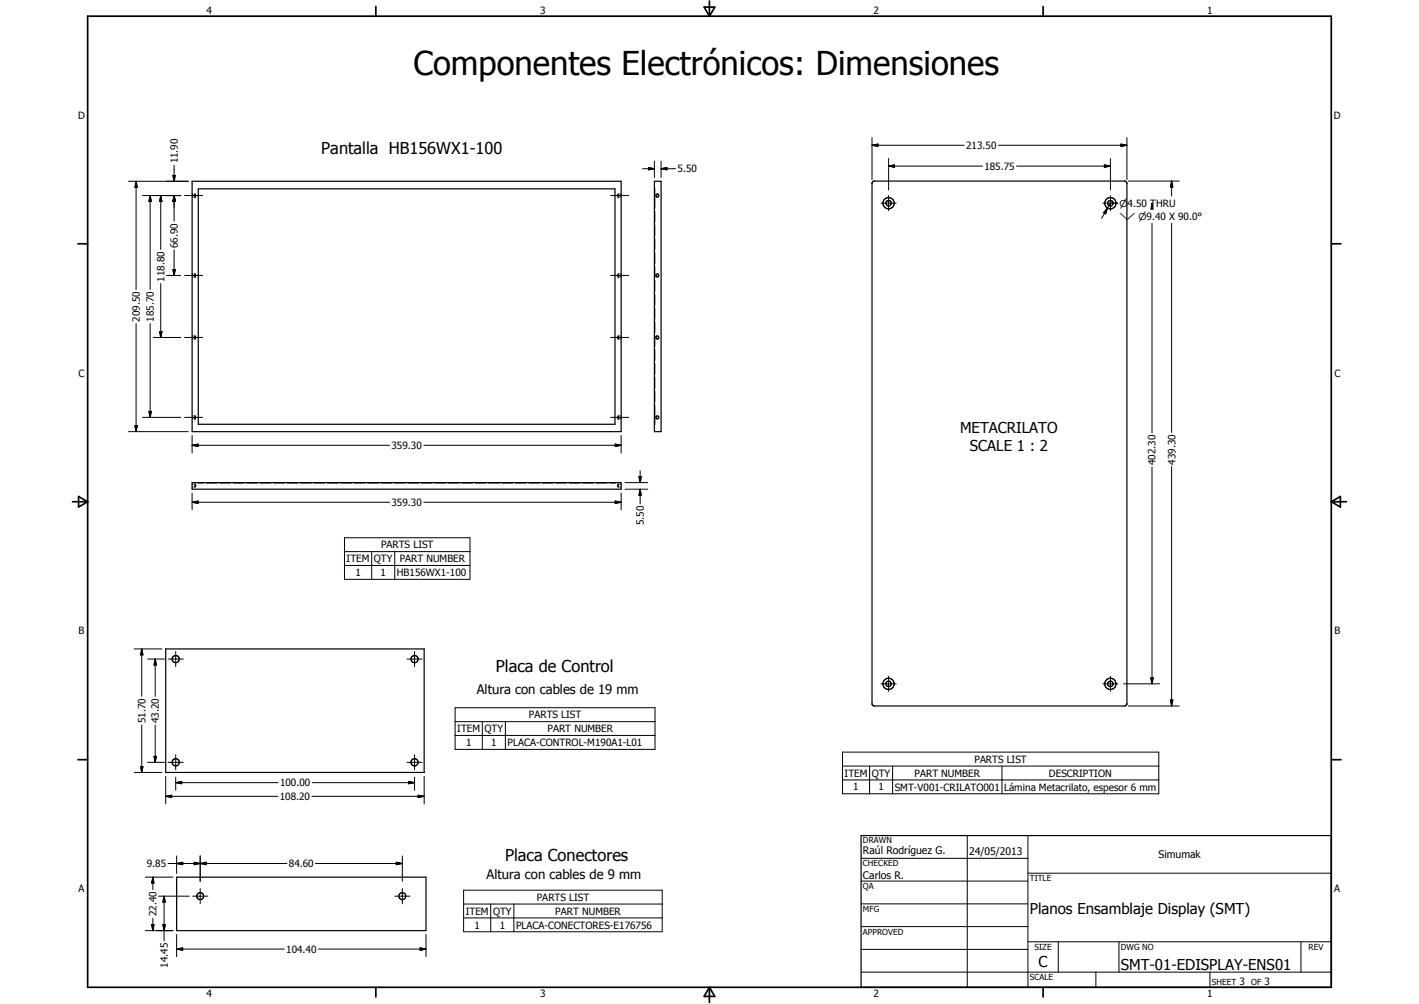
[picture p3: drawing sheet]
<svg xmlns="http://www.w3.org/2000/svg" width="594mm" height="420mm" viewBox="0 0 594 420" stroke-linecap="round" stroke-linejoin="round" font-family="sans-serif">
<g fill="none" stroke="#000" stroke-width=".42">
<path d="M365.1 57.6v17.6M471.8 57.6v17.6M53.8 75.9h25M57 75.9l.5 2.5h-1zM57 75.9v45.2M72.4 73.4h1l-.5 2.5zM72.9 69.2v6.7M269 70.6h5M271.5 70.1l2.5 .5-2.5 .5zM274 79l.1 2.4M274 67.4v6.9M276.8 70.6l2.4-.5v1z"/>
<path d="M276.8 70.6h6.1M276.8 67.4v6.9M365.1 60.8l2.5-.5v1zM365.1 60.8h38.6M372 69.5l2.5-.5v1zM372 66.3v13.2M372 69.5h39.3M418 60.8h53.8M425.6 69.5h39.3M462.4 69l2.5 .5-2.5 .5zM464.9 66.3v13.2M469.3 60.3l2.5 .5-2.5 .5z"/>
<path d="M472.4 75.8h21.3M490.5 75.8l.5 2.5h-1zM490.5 75.8v6.2M59.7 81.8h15.9M62.9 81.8l.5 2.5h-1zM62.9 81.8v39.3M67.3 81.8l.5 2.5h-1zM67.3 81.8v22.6M72.9 81.8l.5 2.5h-1zM72.9 81.8v10.7M77.3 81.8h7.5M80.4 82.4h.4"/>
<path d="M80.4 81.2h.4M81.3 82.4h.4M81.3 81.2h.4M81.7 81.2v.5M81.7 82v.4M81.7 81.2l.1 .2M81.8 82.2l-.1 .2M81.9 81.7v.3M255.6 81.8h7.6M258.6 81.7v.3M258.7 82.2l.1 .2M258.8 82.4h.4"/>
<path d="M258.8 81.2h.4M258.8 81.2v.5M258.8 82v.4M258.8 81.2l-.1 .2M259.6 82.4h.4M259.6 81.2h.4M274.1 82.5v4.7M274.1 88.3v4.7M274.1 94.1v4.7M274.1 99.9v4.7M368.8 85h6.4M372 81.8v6.4"/>
<path d="M461.7 85h6.4M463.7 87.1l-.8 2.4-.9-.5zM463.7 87.1l-2.5 4.3M464.9 85l-1.2 2.1M464.9 81.8v6.4M482.3 85l.5 2.5h-1zM482.3 93.5v87.6M490.5 93.5v87.5M67.3 118.7v22.5M69.7 115.3h5.9M72.4 112.8h1l-.5 2.5zM72.9 104.6v10.7"/>
<path d="M77.3 115.3h7.5M80.4 115.9h.4M80.4 114.7h.4M81.3 115.9h.4M81.3 114.7h.4M81.7 114.7v.4M81.7 115.5v.4M81.7 114.7l.1 .2M81.8 115.7l-.1 .2M81.9 115.1v.4M255.6 115.3h7.6M258.6 115.1v.4"/>
<path d="M258.7 115.7l.1 .2M258.8 115.9h.4M258.8 114.7h.4M258.8 114.7v.4M258.8 115.5v.4M258.8 114.7l-.1 .2M259.6 115.9h.4M259.6 114.7h.4M274.1 105.7v4.7M274.1 111.5v4.6M274.1 117.3v4.6M57 135.4v45.2"/>
<path d="M62.9 135.4v39.3M66.8 138.7h1l-.5 2.5zM274.1 123.1v4.6M274.1 128.9v4.6M274.1 134.7v4.6M64.1 141.2h11.5M77.3 141.2h7.5M80.4 141.9h.4M80.4 140.6h.4M81.3 141.9h.4M81.3 140.6h.4M81.7 140.6v.4"/>
<path d="M81.7 141.4v.5M81.7 140.6l.1 .2M81.8 141.6l-.1 .3M81.9 141v.4M255.6 141.2h7.6M258.6 141v.4M258.7 141.6l.1 .3M258.8 141.9h.4M258.8 140.6h.4M258.8 140.6v.4M258.8 141.4v.5M258.8 140.6l-.1 .2"/>
<path d="M259.6 141.9h.4M259.6 140.6h.4M274.1 140.5v4.6M274.1 146.3v4.6M274.1 152.1v4.6M274.1 157.9v4.6M56.5 178.1h1l-.5 2.5zM59.7 174.7h15.9M62.4 172.2h1l-.5 2.5zM77.3 174.7h7.5M80.4 175.3h.4M80.4 174.1h.4"/>
<path d="M81.3 175.3h.4M81.3 174.1h.4M81.7 174.1v.4M81.7 174.9v.4M81.7 174.1l.1 .2M81.8 175.1l-.1 .2M81.9 174.5v.4M255.6 174.7h7.6M258.6 174.5v.4M258.7 175.1l.1 .2M258.8 175.3h.4M258.8 174.1h.4"/>
<path d="M258.8 174.1v.4M258.8 174.9v.4M258.8 174.1l-.1 .2M259.6 175.3h.4M259.6 174.1h.4M274.1 175.2l-.1 2.3M274.1 163.6v4.7M274.1 169.4v4.6M53.8 180.6h25M80.4 186.4l2.5-.6v1.1zM80.4 186.4h82.7M80.4 182.2v7.3"/>
<path d="M177.4 186.4h82.6M257.5 185.8l2.5 .6-2.5 .5zM260 182.2v7.3M267.5 199.5h1l-.5 2.5zM268 197v5M482.3 195.5v90.7M490.5 195.2v100.2M80.4 210.2l2.5-.5v1zM80.4 203.8h.4M80.4 202.6h.4M80.4 206.3v7.1M80.4 210.2h82.7"/>
<path d="M81.3 203.8h.4M81.3 202.6h.4M81.7 202.6v.4M81.7 203.4v.4M81.7 202.6l.1 .2M81.8 203.6l-.1 .2M81.9 203v.4M83 202l2.3 .1M86.4 202.1h4.5M92 202.1h4.5M97.7 202.1h4.4M103.3 202.1h4.5"/>
<path d="M108.9 202.1h4.5M114.5 202.1h4.5M120.2 202.1h4.5M125.8 202.1h4.5M131.4 202.1h4.5M137 202.1h4.6M142.7 202.1h4.5M148.3 202.1h4.5M153.9 202.1h4.5M159.5 202.1h4.6M165.2 202.1h4.5M170.8 202.1h4.5"/>
<path d="M176.4 202.1h4.5M177.4 210.2h82.6M182.1 202.1h4.5M187.7 202.1h4.5M193.3 202.1h4.5M198.9 202.1h4.5M204.5 202.1h4.6M210.2 202.1h4.5M215.8 202.1h4.5M221.4 202.1h4.6M227.1 202.1h4.5M232.7 202.1h4.5"/>
<path d="M238.3 202.1h4.5M244 202.1h4.4M249.6 202.1h4.5M257.5 202l-2.3 .1M257.5 209.7l2.5 .5-2.5 .5zM258.6 203v.4M258.7 203.6l.1 .2M258.8 202.6v.4M258.8 203.4v.4M258.8 203.8h.4M258.8 202.6h.4M258.8 202.6l-.1 .2"/>
<path d="M259.6 203.8h.4M259.6 202.6h.4M260 206.3v7.1M261.7 202h9.5M261.7 204.7h9.5M268 204.7l.5 2.6h-1zM268 204.7v6.2M144.2 225h52.6v17.4h-52.6zM144.2 230.8h52.6M144.2 236.6h52.6M155.6 230.8v11.6M165.3 230.8v11.6"/>
<path d="M56.2 271.6h11.6M59.3 271.6l.6 2.5h-1.1zM59.3 271.6v19.8M61.8 275.8h7.1M65 275.8l.5 2.5h-1zM65 275.8v15.6M70.4 275.8h6.3M73.6 272.6v6.4M170.4 275.8h6.3M173.6 272.6v6.4M190.5 296.2h83.7v17.4h-83.7zM368.8 286.2h6.4"/>
<path d="M372 283v6.3M461.7 286.2h6.4M464.9 283v6.3M470.4 286.2h15.1M472.4 295.4h21.3M481.8 283.7h1l-.5 2.5zM490 292.9h1l-.5 2.5zM59.3 303.4v19.9M61.8 319h7.1M64.5 316.5h1l-.5 2.5zM65 303.4v15.6M70.4 319h6.3"/>
<path d="M73.6 315.8v6.4M170.4 319h6.3M173.6 315.8v6.4M190.5 302h83.7M190.5 307.8h83.7M201.9 302v11.6M211.6 302v11.6M352.7 314.7h132.4v17.5h-132.4zM56.2 323.3h11.6M58.8 320.8h1.1l-.6 2.5zM69.4 333.2l2.5-.4v1zM69.4 333.2h46.9"/>
<path d="M69.4 324.9v11.5M73.6 327.5l2.5-.5v1zM73.6 325.3v5.4M73.6 327.5h42.8M130.6 333.2h47M130.7 327.5h42.9M171.1 327l2.5 .5-2.5 .5zM173.6 325.3v5.4M175 332.8l2.6 .4-2.6 .6zM177.6 324.9v11.5M352.7 320.6h132.4M352.7 326.4h132.4"/>
<path d="M364.1 320.6v11.6M373.7 320.6v11.6M419.5 320.6v11.6M73.9 358.2v7.3M83.8 358.2v10.6M168.4 358.2v10.6M360.5 359.2h69.9M405 349.7v63.5M430.4 349.7v63.5M60.8 367.1h11.6M64 367.1l.5 2.5h-1zM64 367.1v5.2"/>
<path d="M66.4 375h12.8M68.7 375l.5 2.5h-1zM68.7 375v18.7M70.4 361.4h49.7M73.9 361.4l2.6-.6v1.1zM80.6 375h6.4M81.3 360.8l2.5 .6-2.5 .5zM83.8 361.4l2.6-.6v1.1zM83.8 371.9v6.3M132.1 361.4h36.3M165.3 375h6.3M165.9 360.8l2.5 .6-2.5 .5z"/>
<path d="M168.4 371.9v6.3M194.1 372.5h83.1v17.4h-83.1zM194.1 378.3h83.1M205.4 378.3v11.6M215.1 378.3v11.6M360.5 368.7h69.9M360.5 378.2h69.9M430.4 365.4h127M60.8 389.5h11.6M63.5 387h1l-.5 2.5zM64 384.3v5.2M68.2 387h1l-.5 2.5z"/>
<path d="M73.9 397.2l2.6-.5v1zM73.9 397.2h45.1M73.9 391.1v9.2M133.3 397.2h45M175.9 396.7l2.4 .5-2.4 .5zM178.3 391.1v9.2M194.1 384.1h83.1M360.5 387.8h69.9M360.5 397.3h69.9M430.4 394.1h127M443.1 394.1v12.7M468.5 394.1v12.7"/>
<path d="M544.7 394.1v12.7M360.5 406.8h196.9M458.8 406.8v6.4M506.6 406.8v6.4"/>
</g>
<g fill="#000">
<circle cx="81.7" cy="82.4" r=".18"/>
<circle cx="258.8" cy="82.4" r=".18"/>
<circle cx="81.7" cy="115.9" r=".18"/>
<circle cx="258.8" cy="115.9" r=".18"/>
<circle cx="81.7" cy="140.6" r=".18"/>
<circle cx="258.8" cy="140.6" r=".18"/>
<circle cx="81.7" cy="175.3" r=".18"/>
<circle cx="258.8" cy="175.3" r=".18"/>
<circle cx="81.7" cy="202.6" r=".18"/>
<circle cx="258.8" cy="202.6" r=".18"/>
</g>
<g fill="none" stroke="#000" stroke-width=".51">
<path d="M80.4 75.9h179.6v104.7h-179.6zM83 79h174.5v98.5h-174.5zM274 75.9h2.8v104.7h-2.8zM365.5 76l.6-.2h104.7l.9 .6 .1 218.2-.6 .7-105.1 .1-.9-.5-.1-218.3zM274.7 114.9a.59 .59 0 0 1 1 .1 .59 .59 0 0 1-.3 .9l-.8-.4zM80.4 202h179.6v2.7h-179.6zM69.4 271.6h108.2v51.7h-108.2zM360.5 349.7h196.9v63.5h-196.9zM73.9 367.1h104.4v22.4h-104.4z"/>
<circle cx="275.2" cy="81.9" r=".6"/>
<circle cx="372" cy="85" r="1.13"/>
<circle cx="372" cy="85" r="2.36"/>
<circle cx="464.9" cy="85" r="1.14"/>
<circle cx="464.9" cy="85" r="2.35"/>
<circle cx="275.2" cy="141.2" r=".6"/>
<circle cx="275.2" cy="174.7" r=".6"/>
<circle cx="73.6" cy="275.8" r="1.51"/>
<circle cx="173.6" cy="275.8" r="1.51"/>
<circle cx="372" cy="286.2" r="1.13"/>
<circle cx="372" cy="286.2" r="2.37"/>
<circle cx="464.9" cy="286.2" r="2.37"/>
<circle cx="464.9" cy="286.2" r="1.12"/>
<circle cx="73.6" cy="319" r="1.5"/>
<circle cx="173.6" cy="319" r="1.51"/>
<circle cx="83.8" cy="375" r="1.45"/>
<circle cx="168.4" cy="375" r="1.45"/>
</g>
<g fill="none" stroke="#000" stroke-width=".71">
<path d="M36.7 6.8h520.7v406.4h-520.7zM157.3 2.7v4.1M294.8 3h4.4l-2.2 3.8zM297 .4v6.4M436.7 2.7v4.1M32.6 102h4.1M557.4 102h4M30.3 210h6.4M32.9 207.8l3.8 2.2-3.8 2.2zM557.4 210h6.3M557.4 210l3.8-2.2v4.4zM32.6 317.9h4.1"/>
<path d="M557.4 317.9h4M157.3 413.2v4M297 413.2v6.3M297 413.2l2.2 3.8h-4.4zM436.7 413.2v4"/>
</g>
<g fill="#000">
<path d="M57 75.9l.5 2.5h-1zM72.4 73.4h1l-.5 2.5zM271.5 70.1l2.5 .5-2.5 .5zM276.8 70.6l2.4-.5v1zM365.1 60.8l2.5-.5v1zM372 69.5l2.5-.5v1zM462.4 69l2.5 .5-2.5 .5zM469.3 60.3l2.5 .5-2.5 .5zM490.5 75.8l.5 2.5h-1zM62.9 81.8l.5 2.5h-1zM67.3 81.8l.5 2.5h-1zM72.9 81.8l.5 2.5h-1z"/>
<path d="M463.7 87.1l-.8 2.4-.9-.5zM482.3 85l.5 2.5h-1zM72.4 112.8h1l-.5 2.5zM66.8 138.7h1l-.5 2.5zM56.5 178.1h1l-.5 2.5zM62.4 172.2h1l-.5 2.5zM80.4 186.4l2.5-.6v1.1zM257.5 185.8l2.5 .6-2.5 .5zM267.5 199.5h1l-.5 2.5zM80.4 210.2l2.5-.5v1zM257.5 209.7l2.5 .5-2.5 .5zM268 204.7l.5 2.6h-1z"/>
<path d="M59.3 271.6l.6 2.5h-1.1zM65 275.8l.5 2.5h-1zM481.8 283.7h1l-.5 2.5zM490 292.9h1l-.5 2.5zM64.5 316.5h1l-.5 2.5zM58.8 320.8h1.1l-.6 2.5zM69.4 333.2l2.5-.4v1zM73.6 327.5l2.5-.5v1zM171.1 327l2.5 .5-2.5 .5zM175 332.8l2.6 .4-2.6 .6zM64 367.1l.5 2.5h-1zM68.7 375l.5 2.5h-1z"/>
<path d="M73.9 361.4l2.6-.6v1.1zM81.3 360.8l2.5 .6-2.5 .5zM83.8 361.4l2.6-.6v1.1zM165.9 360.8l2.5 .6-2.5 .5zM63.5 387h1l-.5 2.5zM68.2 387h1l-.5 2.5zM73.9 397.2l2.6-.5v1zM175.9 396.7l2.4 .5-2.4 .5z"/>
</g>
<text font-size="13.7" x="173.1" y="31.4">Componentes Electrónicos: Dimensiones</text>
<g font-size="6.9">
<text x="134.5" y="64.3">Pantalla HB156WX1-100</text>
<text x="207.6" y="281.4">Placa de Control</text>
<text x="211.4" y="360.3">Placa Conectores</text>
</g>
<g font-size="6.3">
<text x="401.9" y="181.4">METACRILATO</text>
<text x="406" y="188.9">SCALE 1 : 2</text>
<text x="431.1" y="382.6">Planos Ensamblaje Display (SMT)</text>
<text x="434.8" y="404.7">C</text>
<text x="469.2" y="406">SMT-01-EDISPLAY-ENS01</text>
</g>
<g font-size="5.5">
<text x="199.6" y="290.4">Altura con cables de 19 mm</text>
<text x="203.7" y="367.9">Altura con cables de 9 mm</text>
</g>
<g font-size="4.4">
<text x="361.3" y="357.5">Raúl Rodríguez G.</text>
<text x="405.7" y="357.7">24/05/2013</text>
<text x="485" y="359.2">Simumak</text>
<text x="361.3" y="367.9">Carlos R.</text>
</g>
<g font-size="4.2">
<text x="86.4" y="5.8">4</text>
<text x="226.1" y="5.8">3</text>
<text x="365.7" y="5.8">2</text>
<text x="505.4" y="5.8">1</text>
<text x="32.8" y="49.6">D</text>
<text x="558.5" y="49.6">D</text>
<text x="404.5" y="62.3">213.50</text>
<text x="74.5" y="68.4" transform="rotate(-90 74.5 68.4)">11.90</text>
<text x="412.1" y="71.1">185.75</text>
<text x="283.7" y="72.1">5.50</text>
<text x="472.1" y="86.6">4.50 THRU</text>
<text x="74.5" y="103.8" transform="rotate(-90 74.5 103.8)">66.90</text>
<text x="68.8" y="117.9" transform="rotate(-90 68.8 117.9)">118.80</text>
<text x="58.5" y="134.7" transform="rotate(-90 58.5 134.7)">209.50</text>
<text x="64.4" y="134.7" transform="rotate(-90 64.4 134.7)">185.70</text>
<text x="32.9" y="157.6">C</text>
<text x="558.7" y="157.6">C</text>
<text x="163.9" y="187.9">359.30</text>
<text x="483.8" y="194.7" transform="rotate(-90 483.8 194.7)">402.30</text>
<text x="492.1" y="194.5" transform="rotate(-90 492.1 194.5)">439.30</text>
<text x="163.9" y="211.7">359.30</text>
<text x="269.5" y="219.8" transform="rotate(-90 269.5 219.8)">5.50</text>
<text x="159.5" y="229.5">PARTS LIST</text>
<text x="145.1" y="235.3">ITEM</text>
<text x="156.5" y="235.3">QTY</text>
<text x="167.3" y="235.3">PART NUMBER</text>
<text x="148.8" y="241.1">1</text>
<text x="159.3" y="241.1">1</text>
<text x="166.2" y="241.1">HB156WX1-100</text>
<text x="32.9" y="265.5">B</text>
<text x="558.7" y="265.5">B</text>
<text x="61" y="302.6" transform="rotate(-90 61 302.6)">51.70</text>
<text x="66.5" y="302.6" transform="rotate(-90 66.5 302.6)">43.20</text>
<text x="221.4" y="300.7">PARTS LIST</text>
<text x="191.5" y="306.4">ITEM</text>
<text x="202.9" y="306.5">QTY</text>
<text x="229.3" y="306.4">PART NUMBER</text>
<text x="195.1" y="312.2">1</text>
<text x="205.6" y="312.2">1</text>
<text x="212.5" y="312.3">PLACA-CONTROL-M190A1-L01</text>
<text x="408" y="319.2">PARTS LIST</text>
<text x="117.3" y="329">100.00</text>
<text x="353.6" y="325">ITEM</text>
<text x="364.9" y="325">QTY</text>
<text x="382.9" y="325">PART NUMBER</text>
<text x="439.2" y="325">DESCRIPTION</text>
<text x="117.1" y="334.8">108.20</text>
<text x="357.2" y="330.8">1</text>
<text x="367.7" y="330.8">1</text>
<text x="374.6" y="330.8">SMT-V001-CRILATO001</text>
<text x="420.4" y="331">Lámina Metacrilato, espesor 6 mm</text>
<text x="61.5" y="362.9">9.85</text>
<text x="120.9" y="362.9">84.60</text>
<text x="32.9" y="373.4">A</text>
<text x="224.7" y="377">PARTS LIST</text>
<text x="558.6" y="373.4">A</text>
<text x="65.5" y="383.5" transform="rotate(-90 65.5 383.5)">22.40</text>
<text x="195" y="382.7">ITEM</text>
<text x="206.4" y="382.8">QTY</text>
<text x="232.5" y="382.7">PART NUMBER</text>
<text x="198.7" y="388.6">1</text>
<text x="209.2" y="388.6">1</text>
<text x="216.1" y="388.6">PLACA-CONECTORES-E176756</text>
<text x="119.8" y="398.7">104.40</text>
<text x="70.2" y="404.9" transform="rotate(-90 70.2 404.9)">14.45</text>
<text x="518.9" y="412.3">3</text>
<text x="529.4" y="412.3">3</text>
<text x="86.4" y="417.2">4</text>
<text x="226.1" y="417.2">3</text>
<text x="365.7" y="417.2">2</text>
<text x="505.4" y="417.2">1</text>
</g>
<g font-size="4">
<text x="468.7" y="86.6">n</text>
<text x="468.7" y="91.9">w n9.40 X 90.0°</text>
</g>
<g font-size="3.5">
<text x="361.3" y="353">DRAWN</text>
<text x="361.3" y="362.5">CHECKED</text>
<text x="431.1" y="368.7">TITLE</text>
<text x="361.3" y="372.1">QA</text>
<text x="361.3" y="381.6">MFG</text>
<text x="361.3" y="391.1">APPROVED</text>
<text x="433.1" y="397.5">SIZE</text>
<text x="469.2" y="397.5">DWG NO</text>
<text x="547.9" y="397.4">REV</text>
<text x="431.1" y="410.2">SCALE</text>
<text x="507.3" y="412.3">SHEET</text>
<text x="523.8" y="412.3">OF</text>
</g>
</svg>
